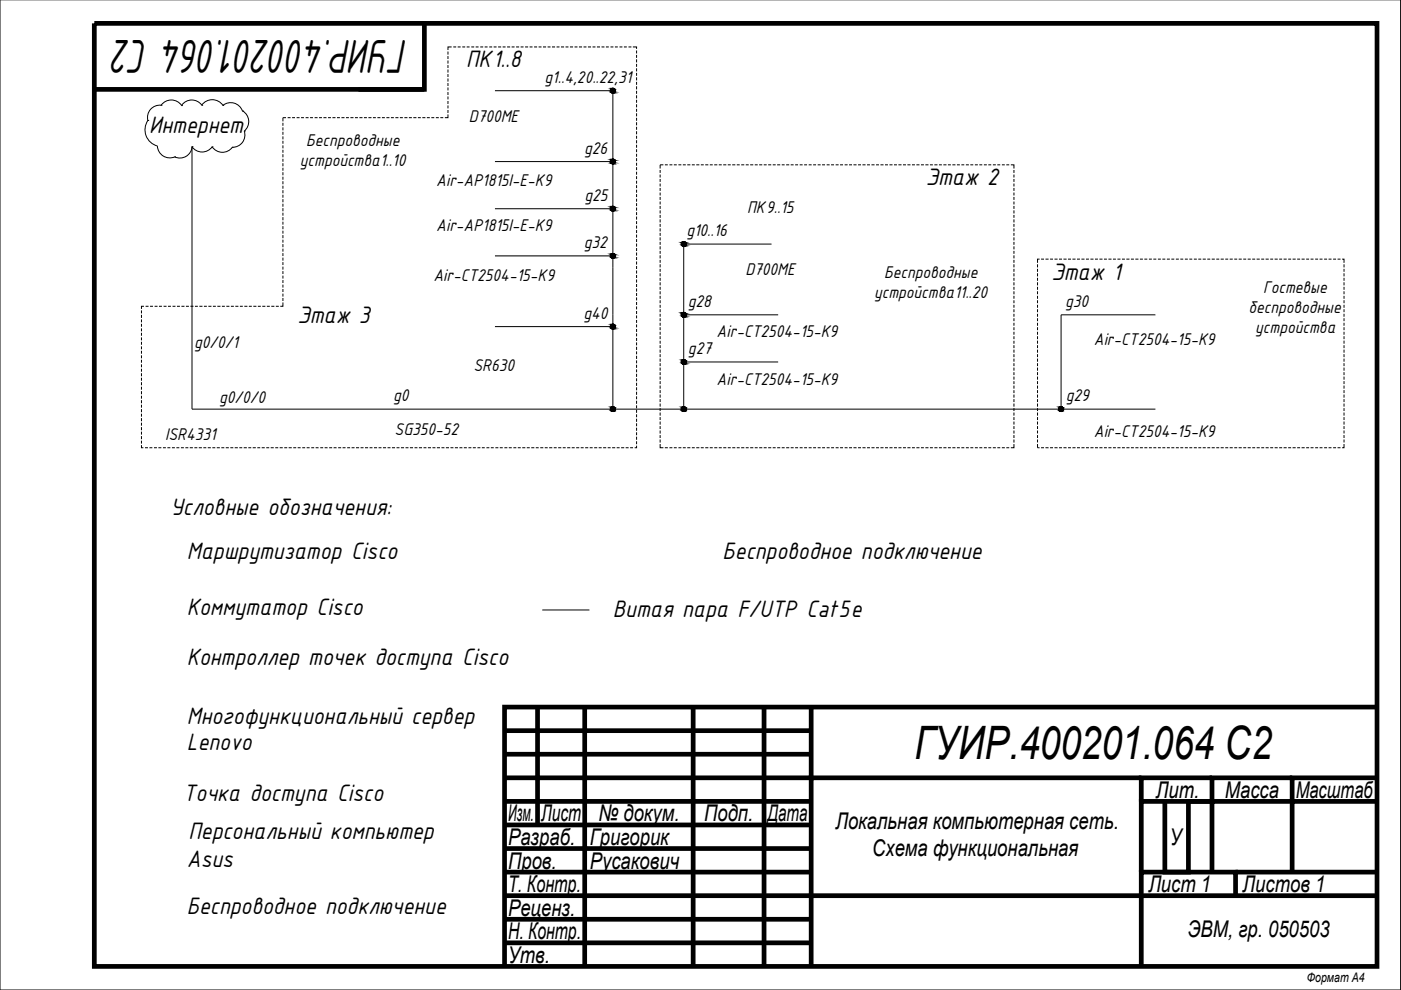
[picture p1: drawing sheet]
<svg xmlns="http://www.w3.org/2000/svg" width="297mm" height="210mm" viewBox="0 0 297 210" stroke-linecap="round" stroke-linejoin="round" font-family="sans-serif">
<!-- layer: 0 -->
<g fill="none" stroke="#000" stroke-width=".21">
<path d="M0 0h297v209.9h-297zM31.3 25.5h.1M31.4 25.5a3.6 3.6 0 0 0 2 5.5 2.65 2.65 0 0 0 3.7 2.3 2.61 2.61 0 0 0 3.6-2.2M34.1 22.3h.1M34.2 22.3a2.61 2.61 0 0 0-2.9 3.2M34.2 22.3a2.64 2.64 0 0 1 4.3 .1M37 33.3h.1M38.5 22.4h.1M40.7 31.1a2.61 2.61 0 0 0 4.3 0M40.7 31.1h.1M42.8 22.3h.1M45 31.1h.1"/>
<path d="M45 31.1a2.61 2.61 0 0 0 4.3 .1M47.2 22.4h.1M47.3 22.3a2.64 2.64 0 0 1 4.1 1.3M47.3 22.3a2.73 2.73 0 0 0-4.5 0 2.6 2.6 0 0 0-4.3 0M49.2 31.2h.1M51.4 23.5h.1M51.4 23.5a2.61 2.61 0 0 1 .4 4.3M51.8 27.8a2.61 2.61 0 0 1-2.6 3.4M51.8 27.8h.1"/>
</g>
<g fill="none" stroke="#000" stroke-width="1" stroke-linecap="butt">
<path d="M20 5h272v199.9h-272zM76 19h14M90 5v14h-70M107 159.9h65M107 154.9h65M114 149.9v25M124 149.9v55M147 149.9v55M162 149.9v55M172 149.9v15h-65M292 149.9h-185v55M107 179.9h65"/>
<path d="M107 174.9h65M107 169.9h65M242 164.9h-70v25h-65M247 169.9v15h5v-15h5M257 169.9h-15v15M257 164.9h-15v5M274 164.9h-17v5M292 169.9h-18v15M292 164.9h-18v5h-17v15M107 184.9h65M107 199.9h65M107 194.9h65"/>
<path d="M262 189.9v-5h-20v5h-70v15M262 184.9h30M292 189.9h-50v15"/>
</g>
<!-- layer: Twisted Pair -->
<g fill="none" stroke="#000" stroke-width=".21">
<path d="M104.9 19.2h25v67.5M40.7 31.1v55.6h204.3M104.9 34.3h25M104.9 54.3h25M104.9 44.3h25M163.6 51.8h-18.6v34.9M104.9 69.3h25M145 76.7h20M145 66.8h20M245 66.8h-20v19.9M115 129.3h10"/>
<circle cx="130" cy="19.2" r=".52"/>
<circle cx="130" cy="34.2" r=".52"/>
<circle cx="130" cy="54.2" r=".52"/>
<circle cx="130" cy="44.2" r=".52"/>
<circle cx="145" cy="51.7" r=".52"/>
<circle cx="130" cy="69.2" r=".52"/>
<circle cx="145" cy="66.7" r=".52"/>
<circle cx="145" cy="76.7" r=".52"/>
<circle cx="130" cy="86.7" r=".52"/>
<circle cx="145" cy="86.7" r=".52"/>
<circle cx="225" cy="86.7" r=".52"/>
</g>
<g fill="#000" stroke="#000" stroke-width=".21">
<path d="M129.8 18.8h.1zM129.9 19.7h.2zM129.8 33.8h.1zM129.9 34.7h.2zM129.8 53.8h.1zM129.8 43.8h.1zM129.9 54.7h.2zM129.9 44.7h.2zM144.8 51.3h.2zM145 52.2h.2zM129.8 68.8h.1zM129.9 69.7h.2z"/>
<path d="M144.8 76.3h.2zM145 77.2h.2zM144.8 66.3h.2zM145 67.2h.2zM129.8 86.3h.1zM129.9 87.2h.2zM144.8 86.3h.2zM145 87.2h.2zM224.8 86.3h.2zM225 87.2h.1z"/>
<path d="M129.8 18.8h.1zM129.7 18.8h.2z"/>
<path d="M129.7 18.8l.2 .1zM129.7 18.8l.2 .1z"/>
<path d="M129.6 18.9h.3zM129.6 18.9h.3z"/>
<path d="M129.6 18.9l.3 .1zM129.6 18.9l.3 .1z"/>
<path d="M129.5 19h.4zM129.5 19h.4z"/>
<path d="M129.5 19l.4 .1zM129.5 19l.4 .1z"/>
<path d="M129.4 19.1l.5 .1zM129.4 19.1l.5 .1z"/>
<path d="M129.4 19.2l.5 .1zM129.4 19.2l.5 .1z"/>
<path d="M129.4 19.3l.5 .1zM129.4 19.3l.5 .1z"/>
<path d="M129.5 19.4l.4 .1zM129.5 19.4l.4 .1z"/>
<path d="M129.5 19.5h.4zM129.5 19.5h.4z"/>
<path d="M129.6 19.5l.3 .1zM129.6 19.5l.3 .1z"/>
<path d="M129.6 19.6l.3 .1zM129.6 19.6l.3 .1z"/>
<path d="M129.7 19.7h.2zM129.7 19.7h.2z"/>
<path d="M129.8 19.7h.1zM129.8 19.7h.1z"/>
<path d="M129.9 18.7l.2 .1zM129.9 18.7l.2 .1z"/>
<path d="M129.9 18.8h.3zM129.9 18.8h.3z"/>
<path d="M129.9 18.8l.3 .1zM129.9 18.8l.3 .1z"/>
<path d="M129.9 19.7h.3zM129.9 19.7h.2z"/>
<path d="M129.9 18.9h.4zM129.9 18.9h.4z"/>
<path d="M129.9 19.6h.3zM129.9 19.6l.3 .1z"/>
<path d="M129.9 18.9l.5 .1zM129.9 18.9l.5 .1z"/>
<path d="M129.9 19.5h.4zM129.9 19.5l.3 .1z"/>
<path d="M129.9 19h.5zM129.9 19h.5z"/>
<path d="M129.9 19.5h.5zM129.9 19.5h.4z"/>
<path d="M129.9 19l.5 .1zM129.9 19l.5 .1z"/>
<path d="M129.9 19.4h.5zM129.9 19.4l.5 .1z"/>
<path d="M129.9 19.1l.5 .1zM129.9 19.1l.5 .1z"/>
<path d="M129.9 19.2l.5 .1zM129.9 19.2l.5 .1z"/>
<path d="M129.9 19.3h.5zM129.9 19.3l.5 .1z"/>
<path d="M129.8 33.8h.1zM129.7 33.8h.2z"/>
<path d="M129.7 33.8l.2 .1zM129.6 33.9h.3z"/>
<path d="M129.6 33.9h.3zM129.6 33.9h.3z"/>
<path d="M129.6 33.9l.3 .1zM129.6 33.9l.3 .1h-.4z"/>
<path d="M129.5 34l.4 .1zM129.5 34l.4 .1z"/>
<path d="M129.5 34.1l.4 .1zM129.5 34.1l.4 .1z"/>
<path d="M129.4 34.2l.5 .1zM129.4 34.2l.5 .1z"/>
<path d="M129.4 34.3h.5zM129.4 34.3h.5z"/>
<path d="M129.4 34.3l.5 .1zM129.4 34.3l.5 .1z"/>
<path d="M129.5 34.4l.4 .1zM129.5 34.4l.4 .1z"/>
<path d="M129.5 34.5l.4 .1zM129.5 34.5l.4 .1z"/>
<path d="M129.6 34.6h.3zM129.6 34.6h.3z"/>
<path d="M129.6 34.6l.3 .1zM129.6 34.6l.3 .1z"/>
<path d="M129.7 34.7h.2zM129.7 34.7h.2z"/>
<path d="M129.8 34.7h.1zM129.8 34.7h.1z"/>
<path d="M129.9 33.8h.2zM129.9 33.8h.2z"/>
<path d="M129.9 33.8h.3zM129.9 33.8h.3z"/>
<path d="M129.9 33.8l.3 .1zM129.9 33.8l.3 .1z"/>
<path d="M129.9 34.7h.3zM129.9 34.7h.2z"/>
<path d="M129.9 33.9h.4zM129.9 33.9h.4z"/>
<path d="M129.9 34.6h.3zM129.9 34.6l.3 .1z"/>
<path d="M129.9 33.9l.5 .1zM129.9 33.9l.5 .1z"/>
<path d="M129.9 34.6h.4zM129.9 34.6h.3z"/>
<path d="M129.9 34l.5 .1zM129.9 34l.5 .1z"/>
<path d="M129.9 34.5h.5zM129.9 34.5l.4 .1z"/>
<path d="M129.9 34.1l.5 .1zM129.9 34.1l.5 .1z"/>
<path d="M129.9 34.4h.5zM129.9 34.4l.5 .1z"/>
<path d="M129.9 34.2l.5 .1zM129.9 34.2l.5 .1z"/>
<path d="M129.9 34.3h.5zM129.9 34.3h.5z"/>
<path d="M129.9 34.3h.5zM129.9 34.3l.5 .1z"/>
<path d="M129.8 53.8h.1zM129.7 53.8h.2z"/>
<path d="M129.7 53.8h.2zM129.6 53.8h.3z"/>
<path d="M129.6 53.8l.3 .1zM129.6 53.8l.3 .1z"/>
<path d="M129.6 53.9l.3 .1zM129.6 53.9l.3 .1h-.4z"/>
<path d="M129.5 54l.4 .1zM129.5 54l.4 .1z"/>
<path d="M129.5 54.1l.4 .1zM129.5 54.1l.4 .1z"/>
<path d="M129.4 54.2l.5 .1zM129.4 54.2l.5 .1z"/>
<path d="M129.4 54.3h.5zM129.4 54.3h.5z"/>
<path d="M129.4 54.3l.5 .1zM129.4 54.3l.5 .1z"/>
<path d="M129.5 54.4l.4 .1zM129.5 54.4l.4 .1z"/>
<path d="M129.5 54.5l.4 .1zM129.5 54.5l.4 .1z"/>
<path d="M129.6 54.6h.3zM129.6 54.6h.3z"/>
<path d="M129.6 54.6l.3 .1zM129.6 54.6l.3 .1z"/>
<path d="M129.7 54.7h.2zM129.7 54.7h.2z"/>
<path d="M129.8 54.7h.1zM129.8 54.7h.1z"/>
<path d="M129.8 43.8h.1zM129.7 43.8h.2z"/>
<path d="M129.7 43.8l.2 .1zM129.6 43.9h.3z"/>
<path d="M129.6 43.9h.3zM129.6 43.9h.3z"/>
<path d="M129.6 43.9l.3 .1zM129.6 43.9l.3 .1h-.4z"/>
<path d="M129.5 44l.4 .1zM129.5 44l.4 .1z"/>
<path d="M129.5 44.1l.4 .1zM129.5 44.1l.4 .1z"/>
<path d="M129.4 44.2l.5 .1zM129.4 44.2l.5 .1z"/>
<path d="M129.4 44.3h.5zM129.4 44.3h.5z"/>
<path d="M129.4 44.3l.5 .1zM129.4 44.3l.5 .1z"/>
<path d="M129.5 44.4l.4 .1zM129.5 44.4l.4 .1z"/>
<path d="M129.5 44.5l.4 .1zM129.5 44.5l.4 .1z"/>
<path d="M129.6 44.6h.3zM129.6 44.6h.3z"/>
<path d="M129.6 44.6l.3 .1zM129.6 44.6l.3 .1z"/>
<path d="M129.7 44.7h.2zM129.7 44.7h.2z"/>
<path d="M129.8 44.7h.1zM129.8 44.7h.1z"/>
<path d="M129.9 53.8h.2zM129.9 53.8h.2z"/>
<path d="M129.9 43.8h.2zM129.9 43.8h.2z"/>
<path d="M129.9 53.8h.3zM129.9 53.8h.3z"/>
<path d="M129.9 43.8h.3zM129.9 43.8h.3z"/>
<path d="M129.9 53.8h.3zM129.9 53.8h.3z"/>
<path d="M129.9 54.7h.3zM129.9 54.7h.2z"/>
<path d="M129.9 43.8l.3 .1zM129.9 43.8l.3 .1z"/>
<path d="M129.9 44.7h.3zM129.9 44.7h.2z"/>
<path d="M129.9 53.8l.4 .1zM129.9 53.8l.4 .1z"/>
<path d="M129.9 54.6h.3zM129.9 54.6l.3 .1z"/>
<path d="M129.9 43.9h.4zM129.9 43.9h.4z"/>
<path d="M129.9 44.6h.3zM129.9 44.6l.3 .1z"/>
<path d="M129.9 53.9l.5 .1zM129.9 53.9l.5 .1z"/>
<path d="M129.9 54.6h.4zM129.9 54.6h.3z"/>
<path d="M129.9 43.9l.5 .1zM129.9 43.9l.5 .1z"/>
<path d="M129.9 44.6h.4zM129.9 44.6h.3z"/>
<path d="M129.9 54l.5 .1zM129.9 54l.5 .1z"/>
<path d="M129.9 54.5h.5zM129.9 54.5l.4 .1z"/>
<path d="M129.9 44l.5 .1zM129.9 44l.5 .1z"/>
<path d="M129.9 44.5h.5zM129.9 44.5l.4 .1z"/>
<path d="M129.9 54.1l.5 .1zM129.9 54.1l.5 .1z"/>
<path d="M129.9 54.4h.5zM129.9 54.4l.5 .1z"/>
<path d="M129.9 44.1l.5 .1zM129.9 44.1l.5 .1z"/>
<path d="M129.9 44.4h.5zM129.9 44.4l.5 .1z"/>
<path d="M129.9 54.2l.5 .1zM129.9 54.2l.5 .1z"/>
<path d="M129.9 54.3h.5zM129.9 54.3h.5z"/>
<path d="M129.9 54.3h.5zM129.9 54.3l.5 .1z"/>
<path d="M129.9 44.2l.5 .1zM129.9 44.2l.5 .1z"/>
<path d="M129.9 44.3h.5zM129.9 44.3h.5z"/>
<path d="M129.9 44.3h.5zM129.9 44.3l.5 .1z"/>
<path d="M144.8 51.3h.2zM144.7 51.3h.3z"/>
<path d="M144.7 51.3h.3zM144.7 51.3h.3z"/>
<path d="M144.7 51.3l.3 .1zM144.7 51.3l.3 .1z"/>
<path d="M144.6 51.4l.4 .1zM144.6 51.4l.4 .1z"/>
<path d="M144.6 51.5l.4 .1zM144.6 51.5l.4 .1z"/>
<path d="M144.5 51.6l.5 .1zM144.5 51.6l.5 .1z"/>
<path d="M144.5 51.7l.5 .1zM144.5 51.7l.5 .1z"/>
<path d="M144.5 51.8h.5zM144.5 51.8h.5z"/>
<path d="M144.5 51.8l.5 .1zM144.5 51.8l.5 .1z"/>
<path d="M144.5 51.9l.5 .1zM144.5 51.9l.5 .1z"/>
<path d="M144.6 52l.4 .1zM144.6 52l.4 .1z"/>
<path d="M144.6 52.1h.4zM144.6 52.1h.4z"/>
<path d="M144.7 52.1l.3 .1zM144.7 52.1l.3 .1z"/>
<path d="M144.7 52.2h.3zM144.7 52.2h.3z"/>
<path d="M144.8 52.2h.2zM144.8 52.2h.2z"/>
<path d="M145 51.3h.2zM145 51.3h.2z"/>
<path d="M145 51.3h.2zM145 51.3h.2z"/>
<path d="M145 51.3h.3zM145 51.3h.3z"/>
<path d="M145 52.2h.2zM145 52.2h.2z"/>
<path d="M145 51.3l.4 .1zM145 51.3l.4 .1z"/>
<path d="M145 52.1h.3zM145 52.1l.2 .1z"/>
<path d="M145 51.4l.4 .1zM145 51.4l.4 .1z"/>
<path d="M145 52.1h.4zM145 52.1h.3z"/>
<path d="M145 51.5l.5 .1zM145 51.5l.5 .1z"/>
<path d="M145 52h.4zM145 52l.4 .1z"/>
<path d="M145 51.6l.5 .1zM145 51.6l.5 .1z"/>
<path d="M145 51.7l.5 .1zM145 51.7l.5 .1z"/>
<path d="M145 51.8h.5zM145 51.8h.5z"/>
<path d="M145 51.8l.5 .1zM145 51.8l.5 .1z"/>
<path d="M145 51.9h.5zM145 51.9l.4 .1z"/>
<path d="M129.8 68.8h.1zM129.7 68.8h.2z"/>
<path d="M129.7 68.8l.2 .1zM129.6 68.9h.3z"/>
<path d="M129.6 68.9h.3zM129.6 68.9h.3z"/>
<path d="M129.6 68.9l.3 .1zM129.5 69h.4z"/>
<path d="M129.5 69l.4 .1zM129.5 69l.4 .1z"/>
<path d="M129.5 69.1l.4 .1zM129.5 69.1l.4 .1z"/>
<path d="M129.4 69.2l.5 .1zM129.4 69.2l.5 .1z"/>
<path d="M129.4 69.3h.5zM129.4 69.3h.5z"/>
<path d="M129.4 69.3l.5 .1zM129.4 69.3l.5 .1z"/>
<path d="M129.5 69.4l.4 .1zM129.5 69.4l.4 .1z"/>
<path d="M129.5 69.5l.4 .1zM129.5 69.5l.4 .1z"/>
<path d="M129.6 69.6h.3zM129.6 69.6h.3z"/>
<path d="M129.6 69.6l.3 .1zM129.6 69.6l.3 .1z"/>
<path d="M129.7 69.7h.2zM129.7 69.7h.2z"/>
<path d="M129.8 69.7l.1 .1zM129.8 69.7l.1 .1z"/>
<path d="M129.9 68.8h.2zM129.9 68.8h.2z"/>
<path d="M129.9 68.8h.3zM129.9 68.8h.3z"/>
<path d="M129.9 68.8l.3 .1zM129.9 68.8l.3 .1z"/>
<path d="M129.9 69.7h.3zM129.9 69.7h.2z"/>
<path d="M129.9 68.9h.4zM129.9 68.9h.4z"/>
<path d="M129.9 69.6h.3zM129.9 69.6l.3 .1z"/>
<path d="M129.9 68.9l.5 .1zM129.9 68.9l.5 .1z"/>
<path d="M129.9 69.6h.4zM129.9 69.6h.3z"/>
<path d="M129.9 69l.5 .1zM129.9 69l.5 .1z"/>
<path d="M129.9 69.5h.5zM129.9 69.5l.4 .1z"/>
<path d="M129.9 69.1l.5 .1zM129.9 69.1l.5 .1z"/>
<path d="M129.9 69.4h.5zM129.9 69.4l.5 .1z"/>
<path d="M129.9 69.2l.5 .1zM129.9 69.2l.5 .1z"/>
<path d="M129.9 69.3h.5zM129.9 69.3h.5z"/>
<path d="M129.9 69.3h.5zM129.9 69.3l.5 .1z"/>
<path d="M144.8 76.3h.2zM144.7 76.3h.3z"/>
<path d="M144.7 76.3l.3 .1zM144.7 76.4h.3z"/>
<path d="M144.7 76.4h.3zM144.7 76.4h.3z"/>
<path d="M144.6 76.4l.4 .1zM144.6 76.4l.4 .1z"/>
<path d="M144.6 76.5l.4 .1zM144.6 76.5l.4 .1z"/>
<path d="M144.5 76.6l.5 .1zM144.5 76.6l.5 .1z"/>
<path d="M144.5 76.7h.5zM144.5 76.7h.5z"/>
<path d="M144.5 76.7l.5 .1zM144.5 76.7l.5 .1z"/>
<path d="M144.5 76.8l.5 .1zM144.5 76.8l.5 .1z"/>
<path d="M144.5 76.9l.5 .1zM144.5 76.9l.5 .1z"/>
<path d="M144.6 77l.4 .1zM144.6 77l.4 .1z"/>
<path d="M144.6 77.1h.4zM144.6 77.1h.4z"/>
<path d="M144.7 77.1l.3 .1zM144.7 77.1l.3 .1z"/>
<path d="M144.7 77.2h.3zM144.7 77.2h.3z"/>
<path d="M144.8 77.2h.2zM144.8 77.2h.2z"/>
<path d="M144.8 66.3h.2zM144.7 66.3h.3z"/>
<path d="M144.7 66.3l.3 .1zM144.7 66.4h.3z"/>
<path d="M144.7 66.4h.3zM144.6 66.4h.4z"/>
<path d="M144.6 66.4l.4 .1zM144.6 66.4l.4 .1z"/>
<path d="M144.6 66.5l.4 .1zM144.6 66.5l.4 .1z"/>
<path d="M144.5 66.6l.5 .1zM144.5 66.6l.5 .1z"/>
<path d="M144.5 66.7l.5 .1zM144.5 66.7l.5 .1z"/>
<path d="M144.5 66.8h.5zM144.5 66.8h.5z"/>
<path d="M144.5 66.8l.5 .1zM144.5 66.8l.5 .1z"/>
<path d="M144.5 66.9l.5 .1zM144.5 66.9l.5 .1z"/>
<path d="M144.6 67l.4 .1zM144.6 67l.4 .1z"/>
<path d="M144.6 67.1h.4zM144.6 67.1h.4z"/>
<path d="M144.7 67.1l.3 .1zM144.7 67.1l.3 .1z"/>
<path d="M144.7 67.2h.3zM144.7 67.2h.3z"/>
<path d="M144.8 67.2l.2 .1zM144.8 67.2l.2 .1z"/>
<path d="M145 76.2l.2 .1zM145 76.2l.2 .1z"/>
<path d="M145 66.3h.2zM145 66.3h.2z"/>
<path d="M145 76.3h.2zM145 76.3h.2z"/>
<path d="M145 66.3h.2zM145 66.3h.2z"/>
<path d="M145 76.3l.3 .1zM145 76.3l.3 .1z"/>
<path d="M145 77.2h.2zM145 77.2h.2z"/>
<path d="M145 66.3l.3 .1zM145 66.3l.3 .1z"/>
<path d="M145 67.2h.2zM145 67.2h.2z"/>
<path d="M145 76.4h.4zM145 76.4h.4z"/>
<path d="M145 77.1h.3zM145 77.1l.2 .1z"/>
<path d="M145 66.4h.4zM145 66.4h.4z"/>
<path d="M145 67.1h.3zM145 67.1l.2 .1z"/>
<path d="M145 76.4l.4 .1zM145 76.4l.4 .1z"/>
<path d="M145 77.1h.4zM145 77.1h.3z"/>
<path d="M145 66.4l.4 .1zM145 66.4l.4 .1z"/>
<path d="M145 67.1h.4zM145 67.1h.3z"/>
<path d="M145 76.5l.5 .1zM145 76.5l.5 .1z"/>
<path d="M145 77h.4zM145 77l.4 .1z"/>
<path d="M145 66.5l.5 .1zM145 66.5l.5 .1z"/>
<path d="M145 67h.4zM145 67l.4 .1z"/>
<path d="M145 76.6l.5 .1zM145 76.6l.5 .1z"/>
<path d="M145 76.7h.5zM145 76.7h.5z"/>
<path d="M145 76.7l.5 .1zM145 76.7l.5 .1z"/>
<path d="M145 76.8l.5 .1zM145 76.8l.5 .1z"/>
<path d="M145 76.9h.5zM145 76.9l.4 .1z"/>
<path d="M145 66.6l.5 .1zM145 66.6l.5 .1z"/>
<path d="M145 66.7l.5 .1zM145 66.7l.5 .1z"/>
<path d="M145 66.8h.5zM145 66.8h.5z"/>
<path d="M145 66.8l.5 .1zM145 66.8l.5 .1z"/>
<path d="M145 66.9h.5zM145 66.9l.4 .1z"/>
<path d="M129.4 86.8h.5zM129.4 86.8h.5z"/>
<path d="M129.8 86.3h.1zM129.7 86.3h.2z"/>
<path d="M129.7 86.3l.2 .1zM129.6 86.4h.3z"/>
<path d="M129.6 86.4h.3zM129.6 86.4h.3z"/>
<path d="M129.6 86.4l.3 .1zM129.5 86.5h.4z"/>
<path d="M129.5 86.5l.4 .1zM129.5 86.5l.4 .1z"/>
<path d="M129.5 86.6l.4 .1zM129.5 86.6l.4 .1z"/>
<path d="M129.4 86.7h.5zM129.4 86.7h.5z"/>
<path d="M129.4 86.7l.5 .1zM129.4 86.7l.5 .1z"/>
<path d="M129.9 86.8h.5zM129.9 86.8h.5z"/>
<path d="M129.4 86.8l.5 .1zM129.4 86.8l.5 .1z"/>
<path d="M129.5 86.9h.4zM129.5 86.9h.4z"/>
<path d="M129.5 86.9l.4 .1zM129.5 86.9l.4 .1z"/>
<path d="M129.5 87h.4zM129.5 87h.4z"/>
<path d="M129.5 87l.4 .1zM129.5 87l.4 .1z"/>
<path d="M129.6 87.1h.3zM129.6 87.1h.3z"/>
<path d="M129.6 87.1h.3zM129.6 87.1h.3z"/>
<path d="M129.6 87.1l.3 .1zM129.6 87.1l.3 .1z"/>
<path d="M129.7 87.2h.2zM129.7 87.2h.2z"/>
<path d="M129.7 87.2h.2zM129.7 87.2h.2z"/>
<path d="M129.9 87.2h.2zM129.9 87.2h.2z"/>
<path d="M129.7 87.2h.2zM129.7 87.2h.2z"/>
<path d="M129.8 87.2h.1zM129.8 87.2h.1z"/>
<path d="M129.9 86.2l.2 .1zM129.9 86.2l.2 .1z"/>
<path d="M129.9 86.3h.3zM129.9 86.3h.3z"/>
<path d="M129.9 86.3l.3 .1zM129.9 86.3l.3 .1z"/>
<path d="M129.9 87.2h.3zM129.9 87.2h.2z"/>
<path d="M129.9 87.2h.3zM129.9 87.2h.3z"/>
<path d="M129.9 86.4h.4zM129.9 86.4h.4z"/>
<path d="M129.9 87.1h.3zM129.9 87.1l.3 .1z"/>
<path d="M129.9 87.1h.4zM129.9 87.1h.3z"/>
<path d="M129.9 86.4l.5 .1zM129.9 86.4l.5 .1z"/>
<path d="M129.9 87.1h.4zM129.9 87.1h.4z"/>
<path d="M129.9 87h.4zM129.9 87l.4 .1z"/>
<path d="M129.9 86.5l.5 .1zM129.9 86.5l.5 .1z"/>
<path d="M129.9 87h.5zM129.9 87h.4z"/>
<path d="M129.9 86.6l.5 .1zM129.9 86.6l.5 .1z"/>
<path d="M129.9 86.9h.5zM129.9 86.9h.5z"/>
<path d="M129.9 86.9h.5zM129.9 86.9l.5 .1z"/>
<path d="M129.9 86.7h.5zM129.9 86.7h.5z"/>
<path d="M129.9 86.7l.5 .1zM129.9 86.7l.5 .1z"/>
<path d="M129.9 86.8h.5zM129.9 86.8l.5 .1z"/>
<path d="M144.5 86.8h.5zM144.5 86.8h.5z"/>
<path d="M144.8 86.3h.2zM144.7 86.3h.3z"/>
<path d="M144.7 86.3l.3 .1zM144.7 86.4h.3z"/>
<path d="M144.7 86.4h.3zM144.7 86.4h.3z"/>
<path d="M144.6 86.4l.4 .1zM144.6 86.4l.4 .1z"/>
<path d="M144.6 86.5l.4 .1zM144.6 86.5l.4 .1z"/>
<path d="M144.5 86.6l.5 .1zM144.5 86.6l.5 .1z"/>
<path d="M144.5 86.7h.5zM144.5 86.7h.5z"/>
<path d="M144.5 86.7l.5 .1zM144.5 86.7l.5 .1z"/>
<path d="M145 86.8h.5zM145 86.8h.5z"/>
<path d="M144.5 86.8l.5 .1zM144.5 86.8l.5 .1z"/>
<path d="M144.5 86.9h.5zM144.5 86.9h.5z"/>
<path d="M144.5 86.9l.5 .1zM144.5 86.9l.5 .1z"/>
<path d="M144.6 87h.4zM144.6 87h.4z"/>
<path d="M144.6 87l.4 .1zM144.6 87l.4 .1z"/>
<path d="M144.6 87.1h.4zM144.6 87.1h.4z"/>
<path d="M144.6 87.1h.4zM144.6 87.1h.4z"/>
<path d="M144.7 87.1l.3 .1zM144.7 87.1l.3 .1z"/>
<path d="M144.7 87.2h.3zM144.7 87.2h.3z"/>
<path d="M144.7 87.2h.3zM144.7 87.2h.3z"/>
<path d="M145 87.2h.2zM145 87.2h.2z"/>
<path d="M144.8 87.2h.2zM144.8 87.2h.2z"/>
<path d="M144.8 87.2h.2zM144.8 87.2h.2z"/>
<path d="M145 86.2l.2 .1zM145 86.2l.2 .1z"/>
<path d="M145 86.3h.2zM145 86.3h.2z"/>
<path d="M145 86.3l.3 .1zM145 86.3l.3 .1z"/>
<path d="M145 87.2h.2zM145 87.2h.2z"/>
<path d="M145 87.2h.2zM145 87.2h.2z"/>
<path d="M145 86.4h.4zM145 86.4h.4z"/>
<path d="M145 87.1h.3zM145 87.1l.2 .1z"/>
<path d="M145 87.1h.3zM145 87.1h.3z"/>
<path d="M145 86.4l.4 .1zM145 86.4l.4 .1z"/>
<path d="M145 87.1h.4zM145 87.1h.3z"/>
<path d="M145 86.5l.5 .1zM145 86.5l.5 .1z"/>
<path d="M145 87h.4zM145 87h.4z"/>
<path d="M145 87h.4zM145 87l.4 .1z"/>
<path d="M145 86.9h.4zM145 86.9l.4 .1z"/>
<path d="M145 86.6l.5 .1zM145 86.6l.5 .1z"/>
<path d="M145 86.7h.5zM145 86.7h.5z"/>
<path d="M145 86.7l.5 .1zM145 86.7l.5 .1z"/>
<path d="M145 86.8l.5 .1zM145 86.8l.5 .1z"/>
<path d="M145 86.9h.5zM145 86.9h.4z"/>
<path d="M224.5 86.8h.5zM224.5 86.8h.5z"/>
<path d="M224.8 86.3h.2zM224.7 86.3h.3z"/>
<path d="M224.7 86.3l.3 .1zM224.7 86.3l.3 .1z"/>
<path d="M224.7 86.4h.3zM224.7 86.4h.3z"/>
<path d="M224.6 86.4l.4 .1zM224.6 86.4l.4 .1z"/>
<path d="M224.5 86.5l.5 .1zM224.5 86.5l.5 .1z"/>
<path d="M224.5 86.6l.5 .1zM224.5 86.6l.5 .1z"/>
<path d="M224.5 86.7h.5zM224.5 86.7h.5z"/>
<path d="M224.5 86.7l.5 .1zM224.5 86.7l.5 .1z"/>
<path d="M225 86.8h.5zM225 86.8h.5z"/>
<path d="M224.5 86.8l.5 .1zM224.5 86.8l.5 .1z"/>
<path d="M224.5 86.9h.5zM224.5 86.9h.5z"/>
<path d="M224.5 86.9l.5 .1zM224.5 86.9l.5 .1z"/>
<path d="M224.5 87h.5zM224.5 87h.5z"/>
<path d="M224.6 87l.4 .1zM224.6 87l.4 .1z"/>
<path d="M224.6 87.1h.4zM224.6 87.1h.4z"/>
<path d="M224.6 87.1h.4zM224.6 87.1h.4z"/>
<path d="M224.7 87.1l.3 .1zM224.7 87.1l.3 .1z"/>
<path d="M224.7 87.2h.3zM224.7 87.2h.3z"/>
<path d="M224.7 87.2h.3zM224.7 87.2h.3z"/>
<path d="M224.8 87.2h.2zM224.8 87.2h.2z"/>
<path d="M224.8 87.2h.2zM224.8 87.2h.2z"/>
<path d="M225 86.2l.1 .1zM225 86.2l.1 .1z"/>
<path d="M225 86.3h.2zM225 86.3h.2z"/>
<path d="M225 87.2h.1zM225 87.2h.2z"/>
<path d="M225 86.3l.3 .1zM225 86.3l.3 .1z"/>
<path d="M225 87.2h.2zM225 87.2h.2z"/>
<path d="M225 87.2h.3zM225 87.2h.2z"/>
<path d="M225 86.4h.3zM225 86.4h.3z"/>
<path d="M225 87.1h.3zM225 87.1l.3 .1z"/>
<path d="M225 87.1h.3zM225 87.1h.3z"/>
<path d="M225 86.4l.4 .1zM225 86.4l.4 .1z"/>
<path d="M225 87.1h.3zM225 87.1h.3z"/>
<path d="M225 87h.4zM225 87l.3 .1z"/>
<path d="M225 86.5l.4 .1zM225 86.5l.4 .1z"/>
<path d="M225 87h.4zM225 87h.4z"/>
<path d="M225 86.6l.5 .1zM225 86.6l.5 .1z"/>
<path d="M225 86.9h.4zM225 86.9h.4z"/>
<path d="M225 86.9h.4zM225 86.9l.4 .1z"/>
<path d="M225 86.7h.5zM225 86.7h.5z"/>
<path d="M225 86.7l.5 .1zM225 86.7l.5 .1z"/>
<path d="M225 86.8h.5zM225 86.8l.4 .1z"/>
</g>
<!-- layer: floor -->
<g fill="none" stroke="#000" stroke-width=".21">
<path d="M95 10.9v.7M95 11.9v.6M95 12.8v.7M95 13.8v.6M95 14.7v.7M95 15.7v.6M95 16.6v.7M95 17.6v.6M95 18.5v.7M95 19.5v.6M95.8 10h-.8v.6M96.1 10h.6"/>
<path d="M97 10h.7M98 10h.6M98.9 10h.7M99.9 10h.6M100.8 10h.7M101.8 10h.6M102.8 10h.6M103.7 10h.6M104.7 10h.6M105.6 10h.7M106.6 10h.6M107.5 10h.7"/>
<path d="M108.5 10h.6M109.4 10h.7M110.4 10h.6M111.3 10h.7M112.3 10h.6M113.2 10h.7M114.2 10h.6M115.1 10h.7M116.1 10h.6M117 10h.7M118 10h.6M118.9 10h.7"/>
<path d="M119.9 10h.6M120.8 10h.7M121.8 10h.6M122.7 10h.7M123.7 10h.6M124.7 10h.6M125.6 10h.6M126.6 10h.6M127.5 10h.7M128.5 10h.6M129.4 10h.7M130.4 10h.6"/>
<path d="M131.3 10h.7M132.3 10h.6M133.2 10h.7M134.2 10h.8v.4M135 10.7v.6M135 11.6v.7M135 12.6v.6M135 13.5v.7M135 14.5v.6M135 15.5v.6M135 16.4v.6M135 17.4v.6"/>
<path d="M135 18.3v.7M135 19.3v.6M60 26v.7M60 27v.6M60 27.9v.7M60 28.9v.6M60 29.9v.6M60 30.8v.6M60 31.8v.6M60 32.7v.7M60 33.7v.6M60 34.6v.7"/>
<path d="M60 35.6v.6M60 36.5v.7M60 37.5v.6M60 38.4v.7M60 39.4v.6M60.6 25h-.6v.7M61 25h.6M61.9 25h.6M62.9 25h.6M63.8 25h.7M64.8 25h.6M65.7 25h.7"/>
<path d="M66.7 25h.6M67.6 25h.7M68.6 25h.6M69.5 25h.7M70.5 25h.6M71.5 25h.6M72.4 25h.6M73.4 25h.6M74.3 25h.6M75.3 25h.6M76.2 25h.7M77.2 25h.6"/>
<path d="M78.1 25h.7M79.1 25h.6M80 25h.7M81 25h.6M81.9 25h.7M82.9 25h.6M83.8 25h.7M84.8 25h.6M85.7 25h.7M86.7 25h.6M87.6 25h.7M88.6 25h.6"/>
<path d="M89.5 25h.7M90.5 25h.6M91.4 25h.7M92.4 25h.6M93.4 25h.6M95 24.3v.7h-.7M95 20.5v.6M95 21.4v.6M95 22.4v.6M95 23.3v.7M135 20.2v.7M135 21.2v.6"/>
<path d="M135 22.1v.7M135 23.1v.6M135 24v.7M135 25v.6M135 25.9v.7M135 26.9v.6M135 27.8v.7M135 28.8v.6M135 29.7v.7M135 30.7v.6M135 31.6v.7M135 32.6v.6"/>
<path d="M135 33.5v.7M135 34.5v.6M135 35.4v.7M135 36.4v.6M135 37.4v.6M135 38.3v.6M135 39.3v.6M140 36v.7M140 37v.6M140 37.9v.7M140 38.9v.6M140 39.9v.6"/>
<path d="M140.7 34.9h-.7v.8M141 34.9h.6M141.9 34.9h.7M142.9 34.9h.6M143.8 34.9h.7M144.8 34.9h.6M145.7 34.9h.7M146.7 34.9h.6M147.6 34.9h.7M148.6 34.9h.6M149.5 34.9h.7M150.5 34.9h.6"/>
<path d="M151.4 34.9h.7M152.4 34.9h.6M153.3 34.9h.7M154.3 34.9h.6M155.2 34.9h.7M156.2 34.9h.6M157.1 34.9h.7M158.1 34.9h.6M159.1 34.9h.6M160 34.9h.6M161 34.9h.6M161.9 34.9h.7"/>
<path d="M162.9 34.9h.6M163.8 34.9h.7M164.8 34.9h.6M165.7 34.9h.7M166.7 34.9h.6M167.6 34.9h.7M168.6 34.9h.6M169.6 34.9h.6M170.5 34.9h.6M171.5 34.9h.6M172.4 34.9h.6M173.4 34.9h.6"/>
<path d="M174.3 34.9h.6M175.3 34.9h.6M176.2 34.9h.6M177.2 34.9h.6M178.1 34.9h.6M179.1 34.9h.6M180 34.9h.6M181 34.9h.6M181.9 34.9h.6M182.9 34.9h.6M183.8 34.9h.7M184.8 34.9h.6"/>
<path d="M185.7 34.9h.7M186.7 34.9h.6M187.6 34.9h.7M188.6 34.9h.6M189.5 34.9h.7M190.5 34.9h.6M191.5 34.9h.6M192.4 34.9h.6M193.4 34.9h.6M194.3 34.9h.7M195.3 34.9h.6M196.2 34.9h.7"/>
<path d="M197.2 34.9h.6M198.1 34.9h.7M199.1 34.9h.6M200 34.9h.7M201 34.9h.6M201.9 34.9h.7M202.9 34.9h.6M203.8 34.9h.6M204.8 34.9h.6M205.7 34.9h.7M206.7 34.9h.6M207.6 34.9h.7"/>
<path d="M208.6 34.9h.6M209.5 34.9h.7M210.5 34.9h.6M211.4 34.9h.7M212.4 34.9h.6M213.4 34.9h.6M214.3 34.9h.7v.8M215 36v.7M215 37v.6M215 37.9v.7M215 38.9v.6M215 39.9v.6"/>
<path d="M60 40.3v.7M60 41.3v.6M60 42.2v.7M60 43.2v.6M60 44.1v.7M60 45.1v.6M60 46v.7M60 47v.6M60 47.9v.7M60 48.9v.6M60 49.9v.6M60 50.8v.6"/>
<path d="M60 51.8v.6M60 52.7v.6M60 53.7v.6M60 54.6v.7M60 55.6v.6M60 56.5v.7M60 57.5v.6M60 58.4v.7M60 59.4v.6M135 40.2v.7M135 41.2v.6M135 42.1v.7"/>
<path d="M135 43.1v.6M135 44v.7M135 45v.6M135 45.9v.7M135 46.9v.6M135 47.8v.7M135 48.8v.6M135 49.7v.7M135 50.7v.6M135 51.6v.7M135 52.6v.6M135 53.5v.7"/>
<path d="M135 54.5v.6M135 55.4v.7M135 56.4v.6M135 57.3v.7M135 58.3v.6M135 59.3v.6M140 40.8v.6M140 41.8v.6M140 42.7v.7M140 43.7v.6M140 44.6v.7M140 45.6v.6"/>
<path d="M140 46.5v.7M140 47.5v.6M140 48.4v.7M140 49.4v.6M140 50.3v.7M140 51.3v.6M140 52.2v.7M140 53.2v.6M140 54.1v.7M140 55.1v.6M140 56v.7M140 57v.6"/>
<path d="M140 57.9v.7M140 58.9v.6M140 59.8v.7M215 40.8v.6M215 41.8v.6M215 42.7v.7M215 43.7v.6M215 44.6v.7M215 45.6v.6M215 46.5v.7M215 47.5v.6M215 48.4v.7"/>
<path d="M215 49.4v.6M215 50.3v.7M215 51.3v.6M215 52.2v.7M215 53.2v.6M215 54.1v.7M215 55.1v.6M215 56v.7M215 57v.6M215 57.9v.7M215 58.9v.6M215 59.8v.7"/>
<path d="M220 56v.7M220 57v.6M220 57.9v.7M220 58.9v.6M220 59.8v.7M220.4 54.9h-.4v.8M220.7 54.9h.6M221.7 54.9h.6M222.6 54.9h.7M223.6 54.9h.6M224.5 54.9h.7M225.5 54.9h.6"/>
<path d="M226.4 54.9h.7M227.4 54.9h.6M228.3 54.9h.7M229.3 54.9h.6M230.3 54.9h.6M231.2 54.9h.6M232.2 54.9h.6M233.1 54.9h.7M234.1 54.9h.6M235 54.9h.7M236 54.9h.6M236.9 54.9h.7"/>
<path d="M237.9 54.9h.6M238.8 54.9h.7M239.8 54.9h.6M240.7 54.9h.7M241.7 54.9h.6M242.6 54.9h.7M243.6 54.9h.6M244.5 54.9h.7M245.5 54.9h.6M246.4 54.9h.7M247.4 54.9h.6M248.3 54.9h.7"/>
<path d="M249.3 54.9h.6M250.2 54.9h.7M251.2 54.9h.6M252.2 54.9h.6M253.1 54.9h.6M254.1 54.9h.6M255 54.9h.7M256 54.9h.6M256.9 54.9h.7M257.9 54.9h.6M258.8 54.9h.7M259.8 54.9h.6"/>
<path d="M260.7 54.9h.7M261.7 54.9h.6M262.6 54.9h.7M263.6 54.9h.6M264.5 54.9h.7M265.5 54.9h.6M266.4 54.9h.7M267.4 54.9h.6M268.3 54.9h.7M269.3 54.9h.6M270.2 54.9h.7M271.2 54.9h.6"/>
<path d="M272.1 54.9h.7M273.1 54.9h.6M274.1 54.9h.6M275 54.9h.6M276 54.9h.6M276.9 54.9h.7M277.9 54.9h.6M278.8 54.9h.7M279.8 54.9h.6M280.7 54.9h.7M281.7 54.9h.6M282.6 54.9h.7"/>
<path d="M283.6 54.9h.6M284.6 54.9h.4v.8M285 56v.7M285 57v.6M285 57.9v.7M285 58.9v.6M285 59.8v.7M30 65.8v.6M30 66.8v.6M30 67.7v.6M30 68.7v.6M30 69.6v.7"/>
<path d="M30 70.6v.6M30 71.5v.7M30 72.5v.6M30 73.4v.7M30 74.4v.6M30 75.3v.7M30 76.3v.6M30 77.2v.7M30 78.2v.6M30 79.1v.7M30.5 64.9h-.5v.6M30.9 64.9h.6"/>
<path d="M31.8 64.9h.6M32.8 64.9h.6M33.7 64.9h.6M34.7 64.9h.6M35.6 64.9h.6M36.6 64.9h.6M37.5 64.9h.6M38.5 64.9h.6M39.4 64.9h.7M40.4 64.9h.6M41.3 64.9h.7M42.3 64.9h.6"/>
<path d="M43.2 64.9h.7M44.2 64.9h.6M45.1 64.9h.7M46.1 64.9h.6M47.1 64.9h.6M48 64.9h.6M49 64.9h.6M49.9 64.9h.6M50.9 64.9h.6M51.8 64.9h.7M52.8 64.9h.6M53.7 64.9h.7"/>
<path d="M54.7 64.9h.6M55.6 64.9h.7M56.6 64.9h.6M57.5 64.9h.7M58.5 64.9h.6M60 64.1v.8h-.6M60 60.3v.7M60 61.3v.6M60 62.3v.6M60 63.2v.6M135 60.2v.6M135 61.2v.6"/>
<path d="M135 62.1v.7M135 63.1v.6M135 64v.7M135 65v.6M135 65.9v.7M135 66.9v.6M135 67.8v.7M135 68.8v.6M135 69.8v.6M135 70.7v.6M135 71.7v.6M135 72.6v.6"/>
<path d="M135 73.5v.7M135 74.5v.6M135 75.4v.7M135 76.4v.6M135 77.3v.7M135 78.3v.6M135 79.2v.7M140 60.8v.6M140 61.8v.6M140 62.7v.6M140 63.7v.6M140 64.6v.7"/>
<path d="M140 65.6v.6M140 66.5v.7M140 67.5v.6M140 68.4v.7M140 69.4v.6M140 70.3v.7M140 71.3v.6M140 72.3v.6M140 73.2v.6M140 74.1v.7M140 75.1v.6M140 76v.7"/>
<path d="M140 77v.6M140 77.9v.7M140 78.9v.6M140 79.8v.7M215 60.8v.6M215 61.8v.6M215 62.7v.6M215 63.7v.6M215 64.6v.7M215 65.6v.6M215 66.5v.7M215 67.5v.6"/>
<path d="M215 68.4v.7M215 69.4v.6M215 70.3v.7M215 71.3v.6M215 72.3v.6M215 73.2v.6M215 74.1v.7M215 75.1v.6M215 76v.7M215 77v.6M215 77.9v.7M215 78.9v.6"/>
<path d="M215 79.8v.7M220 60.8v.6M220 61.8v.6M220 62.7v.6M220 63.7v.6M220 64.6v.7M220 65.6v.6M220 66.5v.7M220 67.5v.6M220 68.4v.7M220 69.4v.6M220 70.3v.7"/>
<path d="M220 71.3v.6M220 72.2v.7M220 73.2v.6M220 74.1v.7M220 75.1v.6M220 76v.7M220 77v.6M220 77.9v.7M220 78.9v.6M220 79.8v.7M285 60.8v.6M285 61.8v.6"/>
<path d="M285 62.7v.6M285 63.7v.6M285 64.6v.7M285 65.6v.6M285 66.5v.7M285 67.5v.6M285 68.4v.7M285 69.4v.6M285 70.3v.7M285 71.3v.6M285 72.2v.7M285 73.2v.6"/>
<path d="M285 74.1v.7M285 75.1v.6M285 76v.7M285 77v.6M285 77.9v.7M285 78.9v.6M285 79.8v.7M30 94.4v.5h.4M30 80.1v.6M30 81v.7M30 82v.6M30 82.9v.7"/>
<path d="M30 83.9v.6M30 84.8v.7M30 85.8v.6M30 86.7v.7M30 87.7v.6M30 88.7v.6M30 89.6v.6M30 90.6v.6M30 91.5v.7M30 92.5v.6M30 93.4v.7M30.7 94.9h.7"/>
<path d="M31.7 94.9h.6M32.6 94.9h.7M33.6 94.9h.6M34.6 94.9h.6M35.5 94.9h.6M36.5 94.9h.6M37.4 94.9h.6M38.4 94.9h.6M39.3 94.9h.6M40.2 94.9h.7M41.2 94.9h.6M42.1 94.9h.7"/>
<path d="M43.1 94.9h.6M44.1 94.9h.6M45 94.9h.6M46 94.9h.6M46.9 94.9h.7M47.9 94.9h.6M48.8 94.9h.7M49.8 94.9h.6M50.7 94.9h.7M51.7 94.9h.6M52.6 94.9h.7M53.6 94.9h.6"/>
<path d="M54.5 94.9h.7M55.5 94.9h.6M56.5 94.9h.6M57.4 94.9h.6M58.4 94.9h.6M59.3 94.9h.7M60.3 94.9h.6M61.2 94.9h.7M62.2 94.9h.6M63.1 94.9h.6M64.1 94.9h.6M65 94.9h.6"/>
<path d="M66 94.9h.6M66.9 94.9h.6M67.9 94.9h.6M68.8 94.9h.7M69.8 94.9h.6M70.7 94.9h.7M71.7 94.9h.6M72.6 94.9h.7M73.6 94.9h.6M74.5 94.9h.7M75.5 94.9h.6M76.4 94.9h.7"/>
<path d="M77.4 94.9h.6M78.4 94.9h.6M79.3 94.9h.6M80.3 94.9h.6M81.2 94.9h.7M82.2 94.9h.6M83.1 94.9h.7M84.1 94.9h.6M85 94.9h.7M86 94.9h.6M86.9 94.9h.7M87.9 94.9h.6"/>
<path d="M88.8 94.9h.7M89.8 94.9h.6M90.7 94.9h.7M91.7 94.9h.6M92.6 94.9h.7M93.6 94.9h.6M94.5 94.9h.7M95.5 94.9h.6M96.4 94.9h.7M97.4 94.9h.6M98.3 94.9h.7M99.3 94.9h.6"/>
<path d="M100.3 94.9h.6M101.2 94.9h.6M102.2 94.9h.6M103.1 94.9h.7M104.1 94.9h.6M105 94.9h.7M106 94.9h.6M106.9 94.9h.7M107.9 94.9h.6M108.8 94.9h.7M109.8 94.9h.6M110.7 94.9h.7"/>
<path d="M111.7 94.9h.6M112.6 94.9h.7M113.6 94.9h.6M114.5 94.9h.7M115.5 94.9h.6M116.4 94.9h.7M117.4 94.9h.6M118.3 94.9h.7M119.3 94.9h.6M120.3 94.9h.6M121.2 94.9h.6M122.2 94.9h.6"/>
<path d="M123.1 94.9h.6M124.1 94.9h.6M125 94.9h.7M126 94.9h.6M126.9 94.9h.7M127.9 94.9h.6M128.8 94.9h.7M129.8 94.9h.6M130.7 94.9h.7M131.7 94.9h.6M132.7 94.9h.6M133.6 94.9h.6"/>
<path d="M135 94.5v.4h-.4M135 80.2v.6M135 81.2v.6M135 82.1v.6M135 83.1v.6M135 84v.7M135 85v.6M135 85.9v.7M135 86.9v.6M135 87.8v.7M135 88.8v.6M135 89.7v.7"/>
<path d="M135 90.7v.6M135 91.7v.6M135 92.6v.6M135 93.6v.6M140 94.2v.7h.7M140 80.8v.6M140 81.7v.7M140 82.7v.6M140 83.7v.6M140 84.6v.6M140 85.6v.6M140 86.5v.7"/>
<path d="M140 87.5v.6M140 88.4v.7M140 89.4v.6M140 90.3v.7M140 91.3v.6M140 92.2v.7M140 93.2v.6M141 94.9h.6M141.9 94.9h.7M142.9 94.9h.6M143.8 94.9h.7M144.8 94.9h.6"/>
<path d="M145.7 94.9h.7M146.7 94.9h.6M147.6 94.9h.7M148.6 94.9h.6M149.5 94.9h.7M150.5 94.9h.6M151.4 94.9h.7M152.4 94.9h.6M153.3 94.9h.7M154.3 94.9h.6M155.2 94.9h.7M156.2 94.9h.6"/>
<path d="M157.1 94.9h.7M158.1 94.9h.6M159.1 94.9h.6M160 94.9h.6M161 94.9h.6M161.9 94.9h.7M162.9 94.9h.6M163.8 94.9h.7M164.8 94.9h.6M165.7 94.9h.7M166.7 94.9h.6M167.6 94.9h.7"/>
<path d="M168.6 94.9h.6M169.6 94.9h.6M170.5 94.9h.6M171.5 94.9h.6M172.4 94.9h.6M173.4 94.9h.6M174.3 94.9h.6M175.3 94.9h.6M176.2 94.9h.6M177.2 94.9h.6M178.1 94.9h.6M179.1 94.9h.6"/>
<path d="M180 94.9h.6M181 94.9h.6M181.9 94.9h.6M182.9 94.9h.6M183.8 94.9h.7M184.8 94.9h.6M185.7 94.9h.7M186.7 94.9h.6M187.6 94.9h.7M188.6 94.9h.6M189.5 94.9h.7M190.5 94.9h.6"/>
<path d="M191.5 94.9h.6M192.4 94.9h.6M193.4 94.9h.6M194.3 94.9h.7M195.3 94.9h.6M196.2 94.9h.7M197.2 94.9h.6M198.1 94.9h.7M199.1 94.9h.6M200 94.9h.7M201 94.9h.6M201.9 94.9h.7"/>
<path d="M202.9 94.9h.6M203.8 94.9h.6M204.8 94.9h.6M205.7 94.9h.7M206.7 94.9h.6M207.6 94.9h.7M208.6 94.9h.6M209.5 94.9h.7M210.5 94.9h.6M211.4 94.9h.7M212.4 94.9h.6M213.4 94.9h.6"/>
<path d="M215 94.2v.7h-.7M215 80.8v.6M215 81.7v.7M215 82.7v.6M215 83.7v.6M215 84.6v.6M215 85.6v.6M215 86.5v.7M215 87.5v.6M215 88.4v.7M215 89.4v.6M215 90.3v.7"/>
<path d="M215 91.3v.6M215 92.2v.7M215 93.2v.6M220 94.2v.7h.4M220 80.8v.6M220 81.7v.7M220 82.7v.6M220 83.7v.6M220 84.6v.6M220 85.6v.6M220 86.5v.7M220 87.5v.6"/>
<path d="M220 88.4v.7M220 89.4v.6M220 90.3v.7M220 91.3v.6M220 92.2v.7M220 93.2v.6M220.7 94.9h.6M221.7 94.9h.6M222.6 94.9h.7M223.6 94.9h.6M224.5 94.9h.7M225.5 94.9h.6"/>
<path d="M226.4 94.9h.7M227.4 94.9h.6M228.3 94.9h.7M229.3 94.9h.6M230.3 94.9h.6M231.2 94.9h.6M232.2 94.9h.6M233.1 94.9h.7M234.1 94.9h.6M235 94.9h.7M236 94.9h.6M236.9 94.9h.7"/>
<path d="M237.9 94.9h.6M238.8 94.9h.7M239.8 94.9h.6M240.7 94.9h.7M241.7 94.9h.6M242.6 94.9h.7M243.6 94.9h.6M244.5 94.9h.7M245.5 94.9h.6M246.4 94.9h.7M247.4 94.9h.6M248.3 94.9h.7"/>
<path d="M249.3 94.9h.6M250.2 94.9h.7M251.2 94.9h.6M252.2 94.9h.6M253.1 94.9h.6M254.1 94.9h.6M255 94.9h.7M256 94.9h.6M256.9 94.9h.7M257.9 94.9h.6M258.8 94.9h.7M259.8 94.9h.6"/>
<path d="M260.7 94.9h.7M261.7 94.9h.6M262.6 94.9h.7M263.6 94.9h.6M264.5 94.9h.7M265.5 94.9h.6M266.4 94.9h.7M267.4 94.9h.6M268.3 94.9h.7M269.3 94.9h.6M270.2 94.9h.7M271.2 94.9h.6"/>
<path d="M272.1 94.9h.7M273.1 94.9h.6M274.1 94.9h.6M275 94.9h.6M276 94.9h.6M276.9 94.9h.7M277.9 94.9h.6M278.8 94.9h.7M279.8 94.9h.6M280.7 94.9h.7M281.7 94.9h.6M282.6 94.9h.7"/>
<path d="M283.6 94.9h.6M285 94.2v.7h-.4M285 80.8v.6M285 81.7v.7M285 82.7v.6M285 83.7v.6M285 84.6v.6M285 85.6v.6M285 86.5v.7M285 87.5v.6M285 88.4v.7M285 89.4v.6"/>
<path d="M285 90.3v.7M285 91.3v.6M285 92.2v.7M285 93.2v.6"/>
</g>
<text font-size="10.9" x="86.5" y="8.5" transform="rotate(-180 86.5 8.5)">ГУИР.400201.064 С2</text>
<text font-size="9.8" x="193.9" y="160.9">ГУИР.400201.064 C2</text>
<g font-size="5.4">
<text x="98.8" y="14.3">ПК1..8</text>
<text x="31.6" y="28.3">Интернет</text>
<text x="196.3" y="39.3">Этаж 2</text>
<text x="222.9" y="59.3">Этаж 1</text>
<text x="63.1" y="68.5">Этаж 3</text>
<text x="36.2" y="109.2">Условные обозначения:</text>
<text x="39.6" y="118.4">Маршрутизатор Cisco</text>
<text x="153.2" y="118.4">Беспроводное подключение</text>
<text x="39.6" y="130.3">Коммутатор Cisco</text>
<text x="130" y="130.8">Витая пара F/UTP Cat5e</text>
<text x="39.6" y="140.9">Контроллер точек доступа Cisco</text>
<text x="39.6" y="153.4">Многофункциональный сервер</text>
<text x="39.6" y="158.9">Lenovo</text>
<text x="38.9" y="169.9">Точка доступа Cisco</text>
<text x="40" y="178">Персональный компьютер</text>
<text x="39.6" y="183.8">Asus</text>
<text x="39.6" y="193.9">Беспроводное подключение</text>
</g>
<g font-size="4.9">
<text x="245.1" y="169.1">Лит.</text>
<text x="259.7" y="169.1">Масса</text>
<text x="274.7" y="169.2">Масштаб</text>
<text x="107.7" y="174.2">Изм.</text>
<text x="107.7" y="179.2">Разраб.</text>
<text x="114.7" y="174.2">Лист</text>
<text x="125.1" y="179.2">Григорик</text>
<text x="126.9" y="174.2">№ докум.</text>
<text x="149.3" y="174.2">Подп.</text>
<text x="162.7" y="174.2">Дата</text>
<text x="177.1" y="175.7">Локальная компьютерная сеть.</text>
<text x="248" y="179.2">У</text>
<text x="107.7" y="184.2">Пров.</text>
<text x="125.1" y="184.2">Русакович</text>
<text x="184.9" y="181.6">Схема функциональная</text>
<text x="107.7" y="189.2">Т. Контр.</text>
<text x="243.5" y="189.2">Лист 1</text>
<text x="263.5" y="189.2">Листов 1</text>
<text x="107.7" y="194.2">Реценз.</text>
<text x="107.7" y="199.2">Н. Контр.</text>
<text x="251.8" y="198.7">ЭВМ, гр. 050503</text>
<text x="107.7" y="204.2">Утв.</text>
</g>
<g font-size="3.9">
<text x="115.5" y="17.6">g1..4,20..22,31</text>
<text x="99.4" y="25.9">D700ME</text>
<text x="63.6" y="35.1">устройства1..10</text>
<text x="64.9" y="31">Беспроводные</text>
<text x="123.8" y="32.6">g26</text>
<text x="92.5" y="39.4">Air-AP1815I-E-K9</text>
<text x="123.9" y="42.6">g25</text>
<text x="158.4" y="45.1">ПК9..15</text>
<text x="92.5" y="49">Air-AP1815I-E-K9</text>
<text x="123.8" y="52.6">g32</text>
<text x="145.5" y="50.1">g10..16</text>
<text x="91.9" y="59.6">Air-CT2504-15-K9</text>
<text x="158.1" y="58.3">D700ME</text>
<text x="187.5" y="59">Беспроводные</text>
<text x="145.8" y="65.1">g28</text>
<text x="185.3" y="63.1">устройства11..20</text>
<text x="225.8" y="65.1">g30</text>
<text x="267.8" y="62.2">Гостевые</text>
<text x="123.7" y="67.6">g40</text>
<text x="151.9" y="71.5">Air-CT2504-15-K9</text>
<text x="264.7" y="66.4">беспроводные</text>
<text x="266.2" y="70.5">устройства</text>
<text x="41.1" y="73.8">g0/0/1</text>
<text x="145.9" y="75.1">g27</text>
<text x="231.9" y="73.3">Air-CT2504-15-K9</text>
<text x="100.4" y="78.7">SR630</text>
<text x="151.9" y="81.6">Air-CT2504-15-K9</text>
<text x="46.5" y="85.5">g0/0/0</text>
<text x="83.4" y="85.1">g0</text>
<text x="225.9" y="85.1">g29</text>
<text x="35" y="93.3">ISR4331</text>
<text x="83.7" y="92.2">SG350-52</text>
<text x="231.9" y="92.7">Air-CT2504-15-K9</text>
</g>
<text font-size="2.8" x="277.1" y="208.2">Формат А4</text>
</svg>
